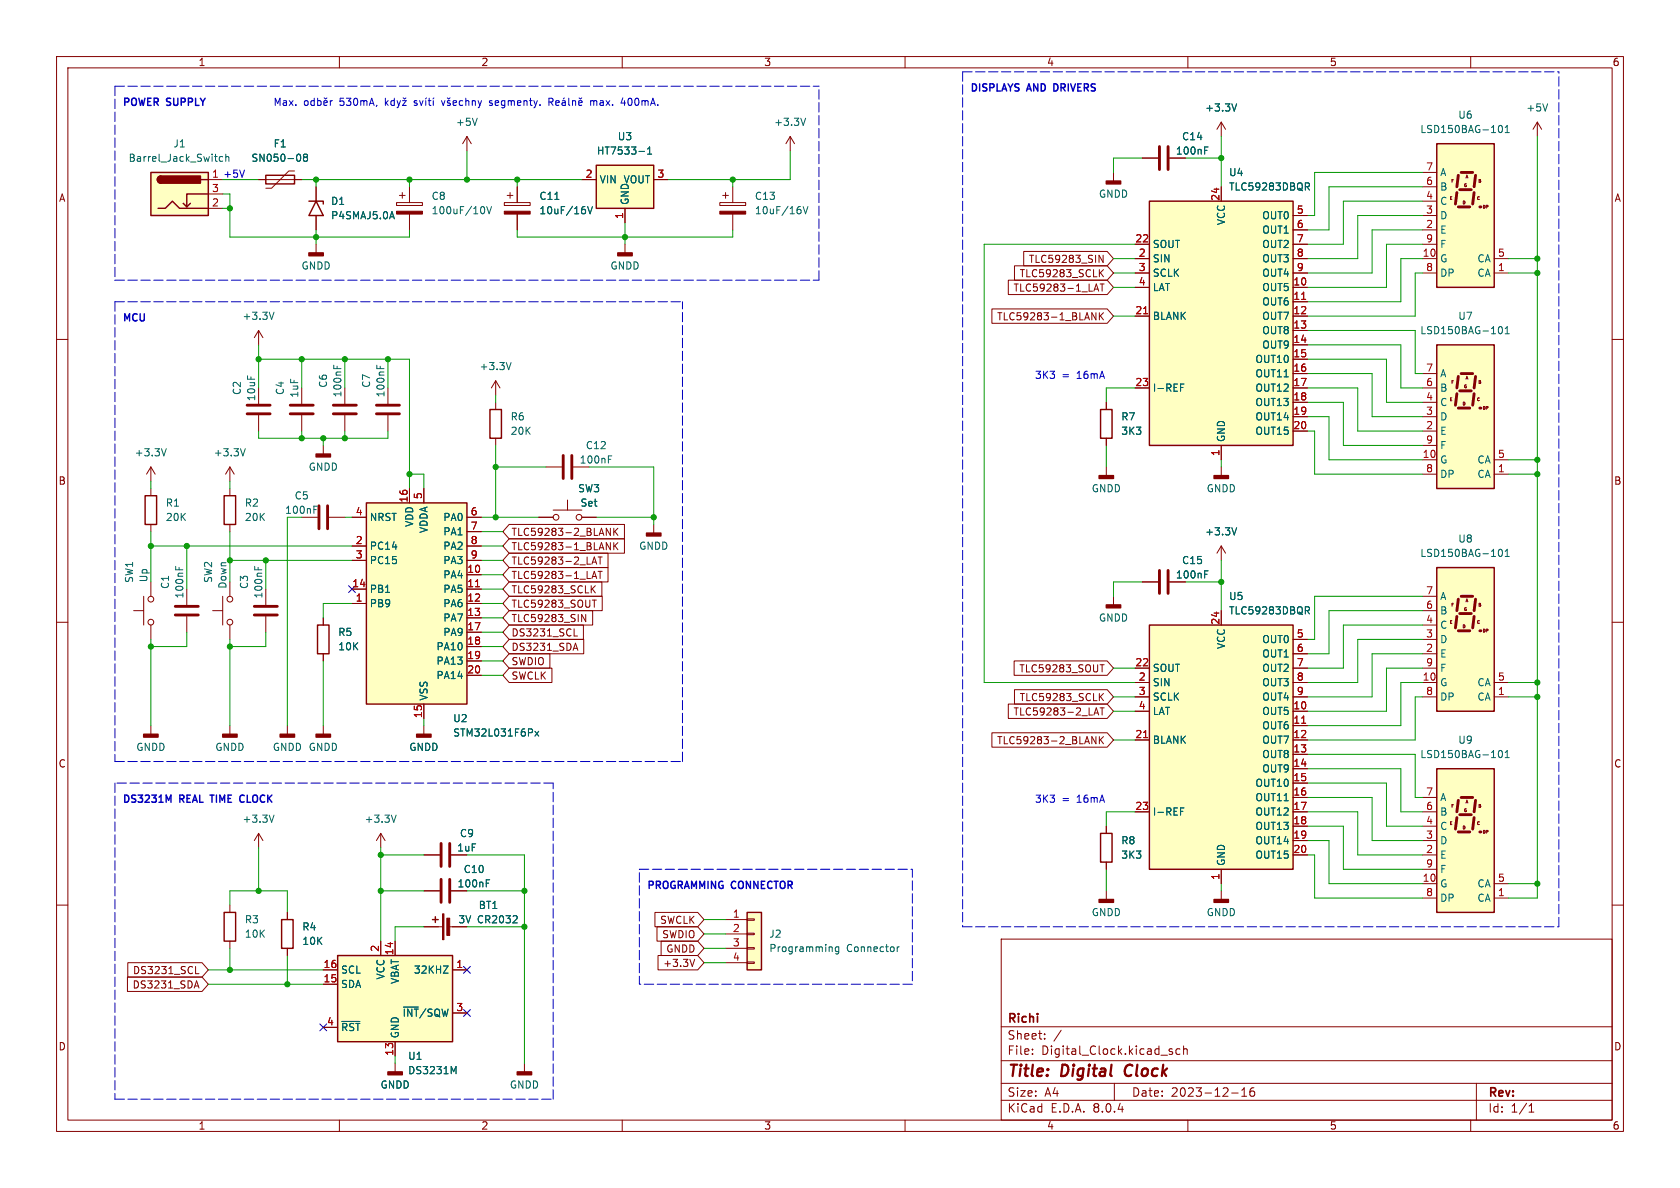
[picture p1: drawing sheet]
<svg xmlns="http://www.w3.org/2000/svg" width="297mm" height="210mm" viewBox="0 0 297 210" stroke-linecap="round" stroke-linejoin="round" font-family="sans-serif">
<g fill="none" stroke="#840000" stroke-width=".18">
<path d="M10 10h277v190h-277zM12 12h273v186h-273zM60 10v2M110 10v2M160 10v2M210 10v2M260 10v2M45.7 31.8h7.6M52.1 30.2h-1l-3.1 3.1h-1M55.9 33v2.6M55.9 38.1v2.5M10 60h2"/>
<path d="M45.7 58.4l-.7 1.3M45.7 58.4v2.6M45.7 58.4l.8 1.3M55.9 43.2v1.5M110.5 43.2v1.5M285 60h2M45.7 73.4v2.8M87.6 67.3l-.7 1.3M87.6 67.3v2.6M87.6 71.1v1.3M87.6 77.5v1.2M87.6 67.3l.8 1.3"/>
<path d="M26.7 82.6l-.8 1.2M26.7 82.6v2.5M26.7 82.6l.7 1.2M40.6 86.4v1.2M40.6 92.7v1.3M53.3 91.4h2.8M58.2 91.4h2.8M10 110h2M23.6 108h1.8M25.4 105.4v5.1M26.7 102.9v2.5M26.7 110.5v2.5"/>
<path d="M37.6 108h1.8M39.4 105.4v5.1M40.6 102.9v2.5M40.6 110.5v2.5M57.1 109.2v1.3M57.1 115.6v1.2M285 110h2M26.7 128.3v1.5M50.8 128.3v1.5M57.1 128.3v1.5M74.9 128.3v1.5M10 160h2"/>
<path d="M74.9 151.1h2.8M74.9 157.5h2.8M79.8 151.1h2.7M79.8 157.5h2.7M285 160h2M177 166h108v32h-108zM60 198v2M92.7 188v1.5M110 198v2M160 198v2M177 194.5h108M177 191.5h108"/>
<path d="M177 187.5h108M177 181.5h108M182.5 186.3v.1M182.5 185.5v.1M184.7 183.6v.1M184.7 182.8v.1M187.6 182.1l-1.3 2M197 191.5v3M206.7 185.7l.6 .4-.2 .3-.4-.1M207.2 185.5l-.3-.1-.2 .2M208.6 185.5l-.4-.1-.3 .3v.4l.1 .2h.6M209.2 185.5l.3-.1 .3 .1 .1 .9"/>
<path d="M209.2 184.9v1.5M210 198v2M217.7 193.2h1.2M219.5 193.8h.9M219.5 192.7l.5-.4v1.5M221.7 192.3a.59 .59 0 0 0-.7 .6v.6l.1 .2 .4 .1 .2-.1 .1-.5-.1-.3h-.5l-.2 .3M260 198v2M261 191.5v6.5M270.3 196.6h.9M270.3 195.5l.4-.4v1.5"/>
<circle cx="26.7" cy="105.9" r=".51"/>
<circle cx="26.7" cy="110" r=".51"/>
<circle cx="40.6" cy="105.9" r=".51"/>
<circle cx="40.6" cy="110" r=".51"/>
</g>
<path d="M199.1 188.5a1.27 1.27 0 0 0 0 1.6" fill="none" stroke="#840000" stroke-width=".4"/>
<g fill="#840000" stroke="#840000" stroke-width=".25">
<path d="M91.4 189.5h2.6v.5h-2.6z"/>
<path d="M25.4 129.8h2.5v.5h-2.5z"/>
<path d="M109.2 44.7h2.6v.5h-2.6z"/>
<path d="M54.6 44.7h2.5v.5h-2.5z"/>
<path d="M55.9 129.8h2.5v.5h-2.5z"/>
<path d="M73.7 129.8h2.5v.5h-2.5z"/>
<path d="M49.5 129.8h2.6v.5h-2.6z"/>
</g>
<g fill="none" stroke="#006464" stroke-width=".18">
<path d="M52.9 27.2a.79 .79 0 0 1 0 1.3M53.9 27.8l-.3-.2 .3-.4 .3 .1 .2 .2-.3 .3M53.9 27.8l-.3 .2 .1 .4 .2 .1h.2l.3-.2v-.3l-.3-.2M53.9 27.8h.2M69 38.3h.6M69.3 37.4l.4 1.3M48.4 55.2l-.4 1.3M29.4 79.3l-.4 1.3M90.4 64.1l-.5 1.2M55.5 90.1h.4M55.5 89.5h.6M86 156.1h.4"/>
<path d="M86 155.5h.6"/>
</g>
<path d="M47 31h5.1v1.5h-5.1zM54.6 35.6h2.5v.5M55.9 35.6l1.2 2.5h-2.5zM86.6 72.4h2v5.1h-2zM39.6 87.6h2.1v5.1h-2.1zM56.1 110.5h2.1v5.1h-2.1z" fill="none" stroke="#840000" stroke-width=".25"/>
<path d="M43.7 71.6h4.1M43.7 73.2h4.1M56.4 89.4v4.1M57.9 89.4v4.1M78 149.1v4.1M78 155.4v4.1M79.5 149.1v4.1M79.5 155.4v4.1" fill="none" stroke="#840000" stroke-width=".51"/>
<path d="M26.7 30.5h10.1v7.6h-10.1z" fill="#ffffc2"/>
<path d="M26.7 30.5h10.1v7.6h-10.1zM27.9 36.8h1.3l1.3-1.2 1.2 1.2h5.1M28.4 31.1a.64 .64 0 0 0-.6 .7 .64 .64 0 0 0 .6 .6M33.7 35.9l-.7 .7M35.6 31.8h1.2M36.8 34.3h-3.8v2.3l-.6-.7" fill="none" stroke="#840000" stroke-width=".25"/>
<g fill="#840000" stroke="#840000" stroke-width=".25">
<path d="M28 31.3l.4-.2v1.3a.63 .63 0 0 1-.5-.4 .63 .63 0 0 1 .1-.7z"/>
<path d="M28.4 31.1h7v1.3h-7z"/>
<path d="M39.4 129.8h2.5v.5h-2.5z"/>
</g>
<path d="M36.8 31.8h2.6M36.8 36.8h2.6M36.8 34.3h2.6M40.6 128.3v1.5" fill="none" stroke="#840000" stroke-width=".18"/>
<path d="M39.4 27.7h-.4l-.2 .2 .1 .6h.5M39.9 27.8l.2-.1h.3l.1 .8M39.9 27.2v1.3" fill="none" stroke="#006464" stroke-width=".18"/>
<path d="M203.2 35.6h25.4v43.1h-25.4z" fill="#ffffc2"/>
<path d="M203.2 35.6h25.4v43.1h-25.4z" fill="none" stroke="#840000" stroke-width=".25"/>
<g fill="none" stroke="#840000" stroke-width=".18">
<path d="M127.3 35.8h4.5v.5h-4.5zM127.8 34.5h1M128.3 34v1.1M129.5 33v2.8M129.5 37.8v2.8M139.7 24.1l-.8 1.3M139.7 24.1v2.6M139.7 24.1l.8 1.3M215.9 33v2.6M228.6 38.1h2.5M200.7 50.8h2.5M200.7 55.9h2.5"/>
<path d="M200.7 45.7h2.5M200.7 43.2h2.5M200.7 48.3h2.5M228.6 50.8h2.5M228.6 53.3h2.5M228.6 55.9h2.5M228.6 58.4h2.5M228.6 45.7h2.5M228.6 43.2h2.5M228.6 48.3h2.5M228.6 40.6h2.5M200.7 68.6h2.5"/>
<path d="M215.9 78.7v2.6M228.6 61h2.5M228.6 63.5h2.5M228.6 66h2.5M228.6 68.6h2.5M228.6 71.1h2.5M228.6 73.7h2.5M228.6 76.2h2.5M215.9 96.5v2.6M215.9 96.5l-.8 1.3M215.9 96.5l.8 1.3"/>
</g>
<path d="M202.2 55.5h.7M230.1 52.9h.7" fill="none" stroke="#a90000" stroke-width=".18"/>
<path d="M141.6 37.1v.6M142 36.5l.4 1.3 .4-1.3M142.4 20.9l-.4 1.3M230.8 32.3h.5l.2 .3-.1 .3-.6 .1M231.1 33l.4 .6M208.7 68.5h.4M208.7 67.9h.6M218.6 93.3l-.4 1.3" fill="none" stroke="#006464" stroke-width=".18"/>
<path d="M127.3 37.3h4.5v.5h-4.5z" fill="#840000" stroke="#840000" stroke-width=".18"/>
<path d="M105.4 29.2h10.2v7.6h-10.2z" fill="#ffffc2"/>
<path d="M105.4 29.2h10.2v7.6h-10.2z" fill="none" stroke="#840000" stroke-width=".25"/>
<g fill="none" stroke="#840000" stroke-width=".18">
<path d="M70.1 35.8h4.6v.5h-4.6zM70.6 34.5h1M71.1 34v1.1M72.4 33v2.8M72.4 37.8v2.8M82.5 24.1l-.7 1.3M82.5 24.1v2.6M82.5 24.1l.8 1.3M89.2 35.8h4.5v.5h-4.5zM89.7 34.5h1M90.2 34v1.1M91.4 33v2.8"/>
<path d="M91.4 37.8v2.8M102.9 31.8h2.5M110.5 36.8v2.6M115.6 31.8h2.5M196.8 30.5v1.5M40.6 82.6l-.7 1.2M40.6 82.6v2.5M40.6 82.6l.8 1.2M45.7 147.3l-.7 1.3M45.7 147.3v2.6M45.7 147.3l.8 1.3M69.8 188v1.5"/>
</g>
<path d="M84.4 20.9l-.5 1.3M85.4 36.5a.79 .79 0 0 1 0 1.3M86 36.5l.5 1.3 .4-1.3M98.1 35.3h.7M103.5 37.1v.6M103.9 36.5l.4 1.3 .4-1.3M113 26.8h.9M114.5 27.2h.7M114.5 26.3l.3-.3v1.2M43.4 79.3l-.5 1.3M48.4 144.1l-.4 1.3" fill="none" stroke="#006464" stroke-width=".18"/>
<g fill="#840000" stroke="#840000" stroke-width=".18">
<path d="M89.2 37.3h4.5v.5h-4.5z"/>
<path d="M70.1 37.3h4.6v.5h-4.6z"/>
</g>
<g fill="#840000" stroke="#840000" stroke-width=".25">
<path d="M195.6 32h2.5v.5h-2.5z"/>
<path d="M68.6 189.5h2.5v.5h-2.5z"/>
</g>
<path d="M59.7 168.9h20.3v15.3h-20.3z" fill="#ffffc2"/>
<path d="M194.6 72.4h2v5.1h-2zM25.7 87.6h2v5.1h-2zM39.6 161.3h2.1v5.1h-2.1zM49.8 162.6h2v5h-2zM59.7 168.9h20.3v15.3h-20.3z" fill="none" stroke="#840000" stroke-width=".25"/>
<g fill="none" stroke="#840000" stroke-width=".18">
<path d="M201.9 27.9h2.8M206.8 27.9h2.7M215.9 21.6l-.8 1.3M215.9 21.6v2.5M215.9 21.6l.8 1.3M195.6 71.1v1.3M195.6 77.5v1.2M26.7 86.4v1.2M26.7 92.7v1.3M95.2 91.4h2.6M96.5 82.6h2.8M97.8 90.2h5.1"/>
<path d="M100.3 88.4v1.8M101.3 82.6h2.8M102.9 91.4h2.5M195.6 82.6v1.5M215.9 82.6v1.5M196.8 105.4v1.5M201.9 102.9h2.8M206.8 102.9h2.7M67.3 147.3v2.6M67.3 147.3l-.8 1.3M67.3 147.3l.8 1.3M195.6 157.5v1.5"/>
<path d="M40.6 160v1.3M40.6 166.4v1.2M50.8 161.3v1.3M50.8 167.6v1.3M57.1 171.5h2.6M57.1 174h2.6M67.3 166.4v2.5M69.8 166.4v2.5M80 171.5h2.5M80 179.1h2.5M57.1 181.6h2.6M69.8 184.2v2.5"/>
<circle cx="98.3" cy="91.4" r=".51"/>
<circle cx="102.4" cy="91.4" r=".51"/>
</g>
<path d="M218.6 18.4l-.4 1.2M213 26.6h.4M213 26h.6M107.6 81.2h.4M107.6 80.6h.6M213 101.5h.4M213 100.9h.6M70 144.1l-.4 1.3M78.4 170.8h.8l-.8 1.2h.8M60.4 180.6h3.2M80.2 189.4l.4-.9v1.3" fill="none" stroke="#006464" stroke-width=".18"/>
<path d="M205 25.9v4.1M206.5 25.9v4.1M99.6 80.5v4.1M101.1 80.5v4.1M205 100.8v4.1M206.5 100.8v4.1" fill="none" stroke="#840000" stroke-width=".51"/>
<g fill="#840000" stroke="#840000" stroke-width=".25">
<path d="M194.3 84.1h2.5v.5h-2.5z"/>
<path d="M214.6 84.1h2.6v.5h-2.6z"/>
<path d="M194.3 159h2.5v.5h-2.5z"/>
<path d="M195.6 106.9h2.5v.5h-2.5z"/>
</g>
<path d="M203.2 110.5h25.4v43.2h-25.4z" fill="#ffffc2"/>
<path d="M203.2 110.5h25.4v43.2h-25.4z" fill="none" stroke="#840000" stroke-width=".25"/>
<g fill="none" stroke="#840000" stroke-width=".18">
<path d="M200.7 118.1h2.5M215.9 108v2.5M228.6 118.1h2.5M228.6 113h2.5M228.6 115.6h2.5M200.7 125.7h2.5M200.7 130.8h2.5M200.7 120.7h2.5M200.7 123.2h2.5M228.6 125.7h2.5M228.6 128.3h2.5M228.6 130.8h2.5"/>
<path d="M228.6 133.4h2.5M228.6 135.9h2.5M228.6 138.4h2.5M228.6 120.7h2.5M228.6 123.2h2.5M200.7 143.5h2.5M215.9 153.7v2.5M228.6 141h2.5M228.6 143.5h2.5M228.6 146.1h2.5M228.6 148.6h2.5M228.6 151.1h2.5"/>
</g>
<path d="M202.2 130.4h.7M230.1 127.9h.7" fill="none" stroke="#a90000" stroke-width=".18"/>
<path d="M230.8 107.3h.5l.2 .2-.1 .4h-.6M231.1 107.9l.4 .6M208.7 143.4h.4M208.7 142.8h.6" fill="none" stroke="#006464" stroke-width=".18"/>
<path d="M254 61h10.2v25.4h-10.2z" fill="#ffffc2"/>
<path d="M254 61h10.2v25.4h-10.2z" fill="none" stroke="#840000" stroke-width=".25"/>
<path d="M257.6 69.6l-.3 2M257.8 72.1h2M257.8 66.5l-.2 2.1M258.1 69.1h2M258.3 66h2M260.6 69.6l-.3 2M260.9 66.5l-.3 2.1" fill="none" stroke="#840000" stroke-width=".51"/>
<circle cx="261.6" cy="72.1" r=".25" fill="#840000"/>
<g fill="none" stroke="#840000" stroke-width=".18">
<path d="M251.5 71.1h2.5M251.5 76.2h2.5M251.5 73.7h2.5M251.5 68.6h2.5M251.5 66h2.5M251.5 78.7h2.5M256.7 70.3h-.3v.5M256.9 67.3h-.2v.5M258.9 71.1h-.2v.5M259.2 67l.1-.5 .2 .5M261.7 67.3h-.2v.5M262.4 71.9h-.2v.5"/>
<path d="M263 71.9h-.2v.5M251.5 83.8h2.5M251.5 81.3h2.5M264.2 83.8h2.5M264.2 81.3h2.5"/>
</g>
<path d="M264.9 58.2l.1-.3 .2-.2a.68 .68 0 0 1 .4 .7 .68 .68 0 0 1-.4 .6l-.2-.1-.1-.4M266.1 59h.7M266.1 58.1l.4-.4v1.3" fill="none" stroke="#006464" stroke-width=".18"/>
<path d="M254 25.4h10.2v25.4h-10.2z" fill="#ffffc2"/>
<path d="M254 25.4h10.2v25.4h-10.2z" fill="none" stroke="#840000" stroke-width=".25"/>
<path d="M257.6 34l-.3 2.1M257.8 36.6h2M257.8 31l-.2 2M258.1 33.5h2M258.3 30.5h2M260.6 34l-.3 2.1M260.9 31l-.3 2" fill="none" stroke="#840000" stroke-width=".51"/>
<circle cx="261.6" cy="36.6" r=".25" fill="#840000"/>
<g fill="none" stroke="#840000" stroke-width=".18">
<path d="M251.5 38.1h2.5M251.5 35.6h2.5M251.5 33h2.5M251.5 30.5h2.5M256.7 34.8h-.3v.5M256.9 31.7h-.2v.5M258.9 35.6l-.2-.1v.5M259.2 31.5l.1-.5 .2 .5M261.7 31.7h-.2v.5M262.4 36.3h-.2v.5M263 36.3h-.2v.5M271.8 21.6l-.8 1.3"/>
<path d="M271.8 21.6v2.5M271.8 21.6l.7 1.3M251.5 48.3h2.5M251.5 45.7h2.5M251.5 40.6h2.5M251.5 43.2h2.5M264.2 48.3h2.5M264.2 45.7h2.5"/>
</g>
<path d="M273.6 18.4l-.4 1.2M264.9 22.7l.1-.4 .2-.1a.68 .68 0 0 1 .4 .6 .68 .68 0 0 1-.4 .6l-.2-.1-.1-.3M266.1 23.4h.7M266.1 22.5l.4-.3v1.2" fill="none" stroke="#006464" stroke-width=".18"/>
<path d="M254 100.3h10.2v25.4h-10.2z" fill="#ffffc2"/>
<path d="M254 100.3h10.2v25.4h-10.2z" fill="none" stroke="#840000" stroke-width=".25"/>
<path d="M257.6 109l-.3 2M257.8 111.5h2M257.8 105.9l-.2 2.1M258.1 108.5h2M258.3 105.4h2M260.6 109l-.3 2M260.9 105.9l-.3 2.1" fill="none" stroke="#840000" stroke-width=".51"/>
<circle cx="261.6" cy="111.5" r=".25" fill="#840000"/>
<g fill="none" stroke="#840000" stroke-width=".18">
<path d="M251.5 115.6h2.5M251.5 113h2.5M251.5 110.5h2.5M251.5 108h2.5M251.5 105.4h2.5M251.5 118.1h2.5M256.7 109.7h-.3v.5M256.9 106.7h-.2v.5M258.9 110.5h-.2v.5M259.2 106.4l.1-.5 .2 .5M261.7 106.7h-.2v.5M262.4 111.2h-.2v.5"/>
<path d="M263 111.2h-.2v.5M251.5 123.2h2.5M251.5 120.7h2.5M264.2 123.2h2.5M264.2 120.7h2.5"/>
</g>
<path d="M264.9 97.6l.1-.4 .2-.1a.68 .68 0 0 1 .4 .6 .68 .68 0 0 1-.4 .7l-.2-.2-.1-.3M266.1 98.4h.7M266.1 97.5l.4-.4v1.3" fill="none" stroke="#006464" stroke-width=".18"/>
<path d="M254 135.9h10.2v25.4h-10.2z" fill="#ffffc2"/>
<path d="M254 135.9h10.2v25.4h-10.2z" fill="none" stroke="#840000" stroke-width=".25"/>
<path d="M257.6 144.5l-.3 2.1M257.8 147.1h2M257.8 141.5l-.2 2M258.1 144h2M258.3 141h2M260.6 144.5l-.3 2.1M260.9 141.5l-.3 2" fill="none" stroke="#840000" stroke-width=".51"/>
<circle cx="261.6" cy="147.1" r=".25" fill="#840000"/>
<g fill="none" stroke="#840000" stroke-width=".18">
<path d="M68.6 68.6v2.8M68.6 73.4v2.8M115.6 92.7v1.5M33 104.1v2.8M33 109v2.8M47 104.1v2.8M47 109v2.8M195.6 146.1v1.2M195.6 152.4v1.3M215.9 157.5v1.5M251.5 158.8h2.5M251.5 156.2h2.5"/>
<path d="M251.5 151.1h2.5M251.5 148.6h2.5M251.5 146.1h2.5M251.5 143.5h2.5M251.5 141h2.5M251.5 153.7h2.5M256.7 145.3h-.3v.5M256.9 142.2h-.2v.5M258.9 146h-.2v.5M259.2 142l.1-.5 .2 .5M261.7 142.2h-.2v.5M262.4 146.8h-.2v.5"/>
<path d="M263 146.8h-.2v.5M264.2 158.8h2.5M264.2 156.2h2.5"/>
</g>
<path d="M66.6 64.6v.6M67.2 64.7v.5M31.1 100.1v.6M31.7 100.3v.4M45 100.1v.6M45.6 100.3v.4M264.9 133.1l.1-.3 .2-.1a.68 .68 0 0 1 .4 .6 .68 .68 0 0 1-.4 .6l-.2-.1-.1-.4M266.1 133.9h.7M266.1 133l.4-.3v1.2" fill="none" stroke="#006464" stroke-width=".18"/>
<g fill="#840000" stroke="#840000" stroke-width=".25">
<path d="M214.6 159h2.6v.5h-2.6z"/>
<path d="M114.3 94.2h2.5v.5h-2.5z"/>
</g>
<path d="M66.5 71.6h4.1M66.5 73.2h4.1M31 107.2h4.1M31 108.7h4.1M45 107.2h4M45 108.7h4" fill="none" stroke="#840000" stroke-width=".51"/>
<path d="M194.6 147.3h2v5.1h-2z" fill="none" stroke="#840000" stroke-width=".25"/>
<path d="M132.1 161.3h2.5v10.2h-2.5z" fill="#ffffc2"/>
<g fill="none" stroke="#840000" stroke-width=".18">
<path d="M53.3 68.6v2.8M53.3 73.4v2.8M57.1 78.7v1.6M61 68.6v2.8M61 73.4v2.8M74.9 163.8h3.3M79.2 163.8h3.3M128.3 162.6h3.8M128.3 165.1h3.8M128.3 167.6h3.8M128.3 170.2h3.8M132.1 170.1h1.2v.2h-1.2z"/>
<path d="M132.1 167.5h1.2v.3h-1.2zM132.1 165h1.2v.2h-1.2zM132.1 162.4h1.2v.3h-1.2z"/>
</g>
<path d="M76.5 162.6h1M77 162.1v1M132.1 161.3h2.5v10.2h-2.5z" fill="none" stroke="#840000" stroke-width=".25"/>
<path d="M59 64.6v.6M59.6 64.7v.5M90.7 163.1h.7M91.4 162v.4M146.9 167.4l.2 .2v.6M148.3 167.4v1l-.3 .2h-.3M148.3 167.4h-.4l-.2 .2 .1 .6h.5M158.6 167.4v.8M159 167.4l-.4 .2" fill="none" stroke="#006464" stroke-width=".18"/>
<path d="M55.9 80.3h2.5v.5h-2.5z" fill="#840000" stroke="#840000" stroke-width=".25"/>
<g fill="#840000" stroke="#840000" stroke-width=".18">
<path d="M78.2 161.5h.3v4.6h-.3z"/>
<path d="M79 162.3h.5v3.1h-.5z"/>
</g>
<path d="M51.3 71.6h4.1M51.3 73.2h4.1M58.9 71.6h4.1M58.9 73.2h4.1" fill="none" stroke="#840000" stroke-width=".51"/>
<path d="M64.8 88.9h17.7v35.6h-17.7z" fill="#ffffc2"/>
<path d="M64.8 88.9h17.7v35.6h-17.7z" fill="none" stroke="#840000" stroke-width=".25"/>
<g fill="none" stroke="#840000" stroke-width=".18">
<path d="M45.7 31.8h1.3M52.1 31.8h1.2M55.9 33v2.6M55.9 38.1v2.5M91.4 33v2.8M91.4 37.8v2.8M102.9 31.8h2.5M110.5 36.8v2.6M115.6 31.8h2.5M201.9 27.9h2.8M206.8 27.9h2.7M215.9 33v2.6"/>
<path d="M228.6 38.1h2.5M175.4 54.6h20.3l1.1 1.3-1.1 1.3h-20.3zM178.3 49.5h17.4l1.1 1.3-1.1 1.3h-17.4zM179.3 47h16.4l1.1 1.3-1.1 1.2h-16.4zM181 44.4h14.7l1.1 1.3-1.1 1.3h-14.7zM193 55.3l.7 1.3v-1.3M193.4 51.5l.4-1.3 .4 1.3M193.5 51.1h.6M194.3 45.1l.7 1.3v-1.3M194.4 55.3v1.3M194.5 50.2h.7M194.5 55.8l.6 .8"/>
<path d="M194.5 48.2l.6 .7M194.8 50.2v1.3M195.1 55.3l-.7 .7M195.1 47.7l-.7 .7M200.7 50.8h2.5M200.7 55.9h2.5M200.7 45.7h2.5M200.7 43.2h2.5M200.7 48.3h2.5M228.6 50.8h2.5M228.6 53.3h2.5M228.6 55.9h2.5"/>
<path d="M228.6 58.4h2.5M228.6 45.7h2.5M228.6 43.2h2.5M228.6 48.3h2.5M228.6 40.6h2.5M195.6 71.1v1.3M195.6 77.5v1.2M200.7 68.6h2.5M215.9 78.7v2.6M228.6 61h2.5M228.6 63.5h2.5M228.6 66h2.5"/>
<path d="M228.6 68.6h2.5M228.6 71.1h2.5M228.6 73.7h2.5M228.6 76.2h2.5M62.2 96.5h2.6M62.2 99.1h2.6M62.2 91.4h2.6M72.4 86.4v2.5M74.9 86.4v2.5M82.5 96.5h2.6M82.5 99.1h2.6M82.5 91.4h2.6"/>
<path d="M82.5 94h2.6M90 95.2h20.4v2.6h-20.4l-1.1-1.3zM90 92.7h20.4v2.6h-20.4l-1.1-1.3zM90 97.8h17.5v2.5h-17.5l-1.1-1.2zM95.2 91.4h2.6M102.9 91.4h2.5M104.6 99.7l.5-1.2 .4 1.2M104.8 99.4h.6M105.7 98.5h.8M106.1 98.5v1.2M107.2 95.9l.7 1.3v-1.3M107.2 93.4l.7 1.3v-1.3"/>
<path d="M108.5 93.4v1.3M108.5 95.9v1.3M108.7 96.5l.5 .7M108.7 93.9l.5 .8M109.2 95.9l-.7 .7M109.2 93.4l-.7 .7M57.1 109.2v1.3M57.1 115.6v1.2M62.2 106.7h2.6M62.2 104.1h2.6M82.5 106.7h2.6M82.5 101.6h2.6"/>
<path d="M82.5 104.1h2.6M82.5 109.2h2.6M82.5 111.8h2.6M82.5 114.3h2.6M82.5 116.8h2.6M82.5 119.4h2.6M90 105.4h16.5v2.6h-16.5l-1.1-1.3zM90 115.6h7.2v2.5h-7.2l-1.1-1.3zM90 118.1h7.6v2.6h-7.6l-1.1-1.3zM90 113h13.2v2.6h-13.2l-1.1-1.3zM90 100.3h17.5v2.6h-17.5l-1.1-1.3zM90 102.9h16.4v2.5h-16.4l-1.1-1.3z"/>
<path d="M90 107.9h14.8v2.6h-14.8l-1.1-1.3zM90 110.5h13.1v2.5h-13.1l-1.1-1.2zM101.4 114.6h.6M101.5 112.4h.6M101.7 113.7l.5 1.3M102.8 108.6l.8 1.3v-1.3M104.6 102.3l.5-1.3 .4 1.3M104.7 106.1h.7M104.7 104.1l.5 .7M104.8 101.9h.6M105.2 103.5l-.7 .8M105.7 101h.8"/>
<path d="M106.1 101v1.3M179.3 116.8h16.4l1.1 1.3-1.1 1.3h-16.4zM194.5 117.5h.7M200.7 118.1h2.5M201.9 102.9h2.8M206.8 102.9h2.7M215.9 108v2.5M228.6 118.1h2.5M228.6 113h2.5M228.6 115.6h2.5M74.9 124.5v2.5M175.4 129.5h20.3l1.1 1.3-1.1 1.3h-20.3z"/>
<path d="M178.3 124.5h17.4l1.1 1.2-1.1 1.3h-17.4zM179.3 121.9h16.4l1.1 1.3-1.1 1.3h-16.4zM193 130.2l.7 1.3v-1.3M193.4 126.4l.4-1.3 .4 1.3M193.5 126h.6M194.4 130.2v1.3M194.5 125.1h.7M194.5 123.1l.6 .8M194.5 130.8l.6 .7M194.8 125.1v1.3M195.1 122.6l-.7 .7M195.1 130.2l-.7 .7"/>
<path d="M200.7 125.7h2.5M200.7 130.8h2.5M200.7 120.7h2.5M200.7 123.2h2.5M228.6 125.7h2.5M228.6 128.3h2.5M228.6 130.8h2.5M228.6 133.4h2.5M228.6 135.9h2.5M228.6 138.4h2.5M228.6 120.7h2.5M228.6 123.2h2.5"/>
<path d="M74.9 151.1h2.8M74.9 157.5h2.8M79.8 151.1h2.7M79.8 157.5h2.7M195.6 146.1v1.2M195.6 152.4v1.3M200.7 143.5h2.5M215.9 153.7v2.5M228.6 151.1h2.5M228.6 141h2.5M228.6 143.5h2.5M228.6 146.1h2.5"/>
<path d="M228.6 148.6h2.5M22.5 172.7h13.2l1.1 1.3-1.1 1.3h-13.2zM22.6 170.2h13.1l1.1 1.3-1.1 1.2h-13.1zM34.5 174.3h.6M34.6 172.1h.6M34.8 173.4l.4 1.3M50.8 161.3v1.3M50.8 167.6v1.3M57.1 171.5h2.6M57.1 174h2.6M67.3 166.4v2.5M69.8 166.4v2.5"/>
<path d="M74.9 163.8h2.6M80 171.5h2.5M80 179.1h2.5M80 163.8h2.5M115.8 161.3h7.5l1.2 1.3-1.2 1.2h-7.5zM116.1 163.8h7.2l1.2 1.3-1.2 1.3h-7.2zM116.3 168.9h7l1.2 1.3-1.2 1.3h-7zM116.9 166.4h6.4l1.2 1.2-1.2 1.3h-6.4zM122.8 169.6l-.4 1.3M57.1 181.6h2.6M69.8 184.2v2.5"/>
</g>
<path d="M202.2 55.5h.7M230.1 52.9h.7M84.1 103.7h.7M202.2 130.4h.7M230.1 127.9h.7" fill="none" stroke="#a90000" stroke-width=".18"/>
<g fill="none" stroke="#006464" stroke-width=".18">
<path d="M218.6 18.4l-.4 1.2M52.9 27.2a.79 .79 0 0 1 0 1.3M53.9 27.8l-.3-.2 .3-.4 .3 .1 .2 .2-.3 .3M53.9 27.8l-.3 .2 .1 .4 .2 .1h.2l.3-.2v-.3l-.3-.2M53.9 27.8h.2M69 38.3h.6M69.3 37.4l.4 1.3M98.1 35.3h.7M103.5 37.1v.6M103.9 36.5l.4 1.3 .4-1.3M113 26.8h.9M114.5 27.2h.7"/>
<path d="M114.5 26.3l.3-.3v1.2M213 26.6h.4M213 26h.6M230.8 32.3h.5l.2 .3-.1 .3-.6 .1M231.1 33l.4 .6M208.7 68.5h.4M208.7 67.9h.6M218.6 93.3l-.4 1.3M213 101.5h.4M213 100.9h.6M230.8 107.3h.5l.2 .2-.1 .4h-.6M231.1 107.9l.4 .6"/>
<path d="M94.6 129.3l.6 .8M95.2 129.3l-.6 .8M86 156.1h.4M86 155.5h.6M208.7 143.4h.4M208.7 142.8h.6M78.4 170.8h.8l-.8 1.2h.8M90.7 163.1h.7M91.4 162v.4M60.4 180.6h3.2M80.2 189.4l.4-.9v1.3"/>
</g>
<path d="M186.6 14.8h-.3v1.3h.3M29.8 141.5l.4-.9v1.2M42.5 141.6l.3 .2h.3M43.1 140.6h-.3l-.3 .1" fill="none" stroke="#0000c2" stroke-width=".25"/>
<g fill="none" stroke="#0000c2" stroke-width=".18">
<path d="M53.9 17.9l.1-.1 .4 .1 .1 .5-.2 .2h-.3l-.1-.1zM55.6 17.9l-.4-.1-.2 .2 .1 .6h.5M55.6 17.4v1.2M56.2 17.9l.3-.1 .3 .2-.2 .6h-.4M56.2 17.4v1.2M57.3 18.2l.6-.1-.1-.2-.4-.1-.1 .2v.6h.5M57.3 17.3l.3 .2 .2-.2M58.4 17.8v.8M58.8 17.8l-.4 .2M68.1 17.4v1.2M68.3 18.2l.3 .4M68.6 17.8l-.5 .5"/>
<path d="M69.7 17.9l-.4-.1-.2 .2 .1 .6h.5M69.7 17.4v1.2M70.2 17.8l.3 .8M70.5 18.6l-.3 .5M70.8 17.8l-.3 .8M71.2 17.8h.6l-.6 .8h.6M71.3 17.3l.2 .2 .3-.2M73.7 17.9l-.3-.1-.2 .2 .1 .2 .4 .1v.3h-.5M74.2 17.8l.3 .8 .3-.8M75.3 17.8v.8M75.4 17.3l-.2 .2M75.7 17.8h.5"/>
<path d="M75.9 17.4v1.1l.3 .1M76.6 17.8v.8M76.7 17.3l-.2 .2M78.1 17.8l.3 .8 .3-.8M79.1 17.3l.2 .2 .3-.2M79.6 17.9l-.3-.1-.2 .2v.2l.5 .1v.3h-.5M80.1 18.2l.6-.1v-.2l-.4-.1-.2 .2 .1 .6h.5M81.8 17.9l-.4-.1-.2 .2 .1 .6h.5M82.3 17.9l.2-.1 .3 .1 .1 .7M82.3 17.4v1.2M83.5 17.9l.2-.1 .3 .1v.7M83.5 17.8v.8"/>
<path d="M84.5 17.8l.3 .8M84.8 18.6l-.3 .5M85.1 17.8l-.3 .8M86.5 18.6h.4M86.9 17.8l-.4 .2 .1 .2h.3M97 18h.6l.2-.2-.1-.3-.7-.1v1.2M97.3 18l.5 .6M98.3 18.2l.6-.1-.1-.2-.4-.1-.1 .2v.6h.5M99.4 17.9h.5v.7M99.8 17.3l-.2 .2M99.9 18.1l-.4 .1-.2 .1 .2 .3h.4M100.6 17.4v1.1l.1 .1"/>
<path d="M101.2 17.9l.2-.1 .3 .1 .1 .7M101.2 17.8v.8M102.3 18.2l.6-.1-.1-.2-.3-.1-.2 .2 .1 .6h.4M102.4 17.3l.2 .2 .2-.2M104.4 17.9l.4-.1 .2 .2M104.4 17.8v.8M105 18v.6M105.1 17.8l-.1 .2M110.1 17.3l-.3 .9h.8M110.4 17.8v.8M43.2 30.1l-.4 1.2"/>
</g>
<g fill="none" stroke="#0000c2" stroke-width=".18" stroke-dasharray="1.7 .6">
<path d="M20.3 15.2h124.5M20.3 15.2v34.3M170.2 12.7v151.1M170.2 12.7h105.4M20.3 53.3h100.3M20.3 53.3v81.3M20.3 49.5h124.5M144.8 49.5v-34.3M20.3 138.4v55.9M20.3 134.6h100.3M97.8 138.4h-77.5M120.6 134.6v-81.3"/>
<path d="M113 153.7h48.3v20.3h-48.3zM170.2 163.8h105.4M275.6 163.8v-151.1M20.3 194.3h77.5M97.8 194.3v-55.9"/>
</g>
<g fill="none" stroke="#009600" stroke-width=".18">
<path d="M39.4 36.8h1.2M39.4 34.3h1.2v7.6h31.8v-1.3M39.4 31.8h6.3M53.3 31.8h49.6M55.9 31.8v1.2M72.4 31.8v1.2M82.5 26.7v5.1M91.4 31.8v1.2M110.5 39.4v3.8M129.5 31.8v1.2M139.7 26.7v5.1h-21.6M201.9 27.9h-5.1v2.6"/>
<path d="M209.5 27.9h6.4M215.9 24.1v8.9M251.5 33h-16.6v7.6h-3.8M251.5 35.6h-14v7.6h-6.4M251.5 38.1h-11.5v7.6h-8.9M251.5 30.5h-19.1v7.6h-1.3M271.8 24.1v134.7h-5.1M55.9 40.6v2.6M91.4 40.6v1.3h38.1v-1.3M196.8 50.8h3.9M196.8 55.9h3.9M196.8 45.7h3.9"/>
<path d="M196.8 48.3h3.9M200.7 43.2h-26.7v77.5h26.7M231.1 58.4h19.1v7.6h1.3M251.5 43.2h-6.4v7.6h-14M251.5 48.3h-1.3v7.6h-19.1M251.5 45.7h-3.9v7.6h-16.5M251.5 40.6h-8.9v7.7h-11.5M266.7 45.7h5.1M266.7 48.3h5.1M45.7 76.2v1.3h22.9v-1.3M45.7 61v7.6M45.7 63.5h26.7v22.9"/>
<path d="M53.3 63.5v5.1M53.3 76.2v1.3M57.1 77.5v1.2M61 63.5v5.1M61 76.2v1.3M68.6 63.5v5.1M87.6 69.9v1.2M87.6 78.7v12.7M195.6 78.7v3.9M200.7 68.6h-5.1v2.5M231.1 63.5h14v7.6h6.4M231.1 76.2h1.3v7.6h19.1"/>
<path d="M231.1 61h16.5v7.6h3.9M231.1 66h11.5v7.7h8.9M231.1 68.6h8.9v7.6h11.5M231.1 71.1h6.4v7.6h14M231.1 73.7h3.8v7.6h16.6M26.7 85.1v1.3M26.7 94v8.9M26.7 96.5h35.5M33 96.5v7.6M40.6 99.1h21.6M40.6 85.1v1.3M40.6 94v8.9"/>
<path d="M47 99.1v5M50.8 91.4v36.9M61 91.4h1.2M72.4 83.8h2.5v2.6M85.1 99.1h3.8M85.1 91.4h10.1M85.1 94h3.8M85.1 96.5h3.8M87.6 82.6h8.9M104.1 82.6h11.5v10.1M105.4 91.4h10.2M215.9 81.3v1.3"/>
<path d="M215.9 99.1v8.9M266.7 83.8h5.1M266.7 81.3h5.1M26.7 113v15.3M33 111.8v2.5h-6.3M40.6 113v15.3M47 111.8v2.5h-6.4M57.1 116.8v11.5M62.2 106.7h-5.1v2.5M85.1 114.3h3.8M85.1 101.6h3.8M85.1 106.7h3.8"/>
<path d="M85.1 116.8h3.8M85.1 109.2h3.8M85.1 119.4h3.8M85.1 104.1h3.8M85.1 111.8h3.8M196.8 118.1h3.9M201.9 102.9h-5.1v2.5M209.5 102.9h6.4M251.5 118.1h-6.4v7.6h-14M251.5 108h-16.6v7.6h-3.8M251.5 113h-11.5v7.7h-8.9M251.5 115.6h-8.9v7.6h-11.5"/>
<path d="M251.5 105.4h-19.1v7.6h-1.3M251.5 110.5h-14v7.6h-6.4M74.9 127v1.3M196.8 130.8h3.9M196.8 125.7h3.9M196.8 123.2h3.9M231.1 138.4h14v7.7h6.4M231.1 133.4h19.1v7.6h1.3M231.1 135.9h16.5v7.6h3.9M251.5 123.2h-1.3v7.6h-19.1M251.5 120.7h-3.9v7.6h-16.5M266.7 123.2h5.1"/>
<path d="M266.7 120.7h5.1M45.7 149.9v7.6M67.3 151.1h7.6M67.3 157.5h7.6M67.3 149.9v16.5M82.5 151.1h10.2v36.9M82.5 157.5h10.2M195.6 153.7v3.8M200.7 143.5h-5.1v2.6M215.9 156.2v1.3M231.1 151.1h1.3v7.7h19.1M231.1 143.5h8.9v7.6h11.5"/>
<path d="M231.1 141h11.5v7.6h8.9M231.1 148.6h3.8v7.6h16.6M231.1 146.1h6.4v7.6h14M266.7 156.2h5.1M36.8 171.5h20.3M36.8 174h20.3M40.6 160v-2.5h10.2v3.8M40.6 167.6v3.9M50.8 168.9v5.1M74.9 163.8h-5.1v2.6M82.5 163.8h10.2M124.5 165.1h3.8"/>
<path d="M124.5 170.2h3.8M124.5 167.6h3.8M124.5 162.6h3.8M69.8 186.7v1.3"/>
</g>
<path d="M61.6 103.5l1.2 1.2M62.8 103.5l-1.2 1.2M81.9 178.5l1.3 1.2M81.9 170.8l1.3 1.3M83.2 178.5l-1.3 1.2M83.2 170.8l-1.3 1.3M56.5 181l1.3 1.2M57.8 181l-1.3 1.2" fill="none" stroke="#000084" stroke-width=".18"/>
<g fill="#009600" stroke="#009600" stroke-width=".18">
<circle cx="72.4" cy="31.8" r=".46"/>
<circle cx="82.5" cy="31.8" r=".46"/>
<circle cx="91.4" cy="31.8" r=".46"/>
<circle cx="45.7" cy="157.5" r=".46"/>
<circle cx="67.3" cy="151.1" r=".46"/>
<circle cx="67.3" cy="157.5" r=".46"/>
<circle cx="61" cy="77.5" r=".46"/>
<circle cx="53.3" cy="77.5" r=".46"/>
<circle cx="57.1" cy="77.5" r=".46"/>
<circle cx="87.6" cy="91.4" r=".46"/>
<circle cx="72.4" cy="83.8" r=".46"/>
<circle cx="87.6" cy="82.6" r=".46"/>
<circle cx="47" cy="99.1" r=".46"/>
<circle cx="61" cy="63.5" r=".46"/>
<circle cx="68.6" cy="63.5" r=".46"/>
<circle cx="53.3" cy="63.5" r=".46"/>
<circle cx="55.9" cy="41.9" r=".46"/>
<circle cx="55.9" cy="31.8" r=".46"/>
<circle cx="40.6" cy="36.8" r=".46"/>
<circle cx="40.6" cy="171.5" r=".46"/>
<circle cx="92.7" cy="163.8" r=".46"/>
<circle cx="92.7" cy="157.5" r=".46"/>
<circle cx="50.8" cy="174" r=".46"/>
<circle cx="45.7" cy="63.5" r=".46"/>
<circle cx="129.5" cy="31.8" r=".46"/>
<circle cx="110.5" cy="41.9" r=".46"/>
<circle cx="115.6" cy="91.4" r=".46"/>
<circle cx="40.6" cy="99.1" r=".46"/>
<circle cx="33" cy="96.5" r=".46"/>
<circle cx="26.7" cy="96.5" r=".46"/>
<circle cx="40.6" cy="114.3" r=".46"/>
<circle cx="26.7" cy="114.3" r=".46"/>
<circle cx="215.9" cy="102.9" r=".46"/>
<circle cx="215.9" cy="27.9" r=".46"/>
<circle cx="271.8" cy="81.3" r=".46"/>
<circle cx="271.8" cy="48.3" r=".46"/>
<circle cx="271.8" cy="83.8" r=".46"/>
<circle cx="271.8" cy="45.7" r=".46"/>
<circle cx="271.8" cy="156.2" r=".46"/>
<circle cx="271.8" cy="120.7" r=".46"/>
<circle cx="271.8" cy="123.2" r=".46"/>
</g>
<g font-size="2.8" fill="#840000">
<text x="178" y="190.9">Title:</text>
<text x="187.7" y="190.9">Digital</text>
<text x="199.7" y="190.9">Clock</text>
</g>
<g font-size="2.1" fill="#840000">
<text x="178" y="184">Sheet:</text>
<text x="178" y="181.2">Richi</text>
<text x="178" y="186.7">File:</text>
<text x="184.1" y="186.7">Digital_Clock.kicad_sch</text>
<text x="178" y="196.9">KiCad</text>
<text x="178" y="194.1">Size:</text>
<text x="184.7" y="194.1">A4</text>
<text x="185.7" y="196.9">E.D.A.</text>
<text x="193.3" y="196.9">8.0.4</text>
<text x="200" y="194.1">Date:</text>
<text x="207" y="194.1">2023-12-16</text>
<text x="263" y="194.3">Rev:</text>
<text x="263" y="196.9">Id:</text>
<text x="267.1" y="196.9">1/1</text>
</g>
<g font-size="1.8" fill="#840000">
<text x="35" y="11.9">1</text>
<text x="85" y="11.9">2</text>
<text x="135" y="11.9">3</text>
<text x="185" y="11.9">4</text>
<text x="235" y="11.9">5</text>
<text x="285" y="11.9">6</text>
<text x="10.3" y="35.9">A</text>
<text x="285.3" y="35.9">A</text>
<text x="181.8" y="46.7">TLC59283_SIN</text>
<text x="179.1" y="51.8">TLC59283-1_LAT</text>
<text x="180.2" y="49.2">TLC59283_SCLK</text>
<text x="176.2" y="56.8">TLC59283-1_BLANK</text>
<text x="10.3" y="85.9">B</text>
<text x="285.3" y="85.9">B</text>
<text x="90.3" y="94.9">TLC59283-2_BLANK</text>
<text x="90.3" y="97.5">TLC59283-1_BLANK</text>
<text x="90.3" y="100">TLC59283-2_LAT</text>
<text x="90.3" y="107.6">TLC59283_SOUT</text>
<text x="90.3" y="102.6">TLC59283-1_LAT</text>
<text x="90.3" y="105.1">TLC59283_SCLK</text>
<text x="90.3" y="110.2">TLC59283_SIN</text>
<text x="90.3" y="112.7">DS3231_SCL</text>
<text x="90.3" y="117.8">SWDIO</text>
<text x="90.3" y="115.3">DS3231_SDA</text>
<text x="180.1" y="119.1">TLC59283_SOUT</text>
<text x="90.3" y="120.3">SWCLK</text>
<text x="180.2" y="124.1">TLC59283_SCLK</text>
<text x="176.2" y="131.8">TLC59283-2_BLANK</text>
<text x="179.1" y="126.7">TLC59283-2_LAT</text>
<text x="10.3" y="135.9">C</text>
<text x="285.3" y="135.9">C</text>
<text x="116.6" y="163.5">SWCLK</text>
<text x="117" y="166.1">SWDIO</text>
<text x="23.4" y="172.4">DS3231_SCL</text>
<text x="117.1" y="171.1">+3.3V</text>
<text x="117.7" y="168.6">GNDD</text>
<text x="23.3" y="174.9">DS3231_SDA</text>
<text x="10.3" y="185.9">D</text>
<text x="285.3" y="185.9">D</text>
<text x="35" y="199.9">1</text>
<text x="85" y="199.9">2</text>
<text x="135" y="199.9">3</text>
<text x="185" y="199.9">4</text>
<text x="235" y="199.9">5</text>
<text x="285" y="199.9">6</text>
</g>
<g font-size="1.8" fill="#0000c2">
<text x="171.4" y="16.3">DISPLAYS</text>
<text x="181.7" y="16.3">AND</text>
<text x="186.9" y="16.3">DRIVERS</text>
<text x="21.6" y="18.8">POWER</text>
<text x="29.5" y="18.8">SUPPLY</text>
<text x="48.3" y="18.8">Max.</text>
<text x="60.2" y="18.8">530mA,</text>
<text x="87.4" y="18.8">segmenty.</text>
<text x="105.6" y="18.8">max.</text>
<text x="111.3" y="18.8">400mA.</text>
<text x="37.4" y="31.5">1 +5V</text>
<text x="21.6" y="56.9">MCU</text>
<text x="182.9" y="67.1">3K3</text>
<text x="187.7" y="67.1">=</text>
<text x="190.5" y="67.1">16mA</text>
<text x="21.6" y="142">DS3231M</text>
<text x="31.8" y="142">REAL TIME</text>
<text x="43.5" y="142">CLOCK</text>
<text x="182.9" y="142">3K3</text>
<text x="187.7" y="142">=</text>
<text x="190.5" y="142">16mA</text>
<text x="114.3" y="157.2">PROGRAMMING CONNECTOR</text>
</g>
<g font-size="1.8" fill="#006464">
<text x="80.5" y="22.5">+5V</text>
<text x="136.8" y="22.5">+3.3V</text>
<text x="213" y="19.9">+3.3V</text>
<text x="251" y="23.7">LSD150BAG-101</text>
<text x="257.7" y="21.2">U6</text>
<text x="269.7" y="19.9">+5V</text>
<text x="22.6" y="28.8">Barrel_Jack_Switch</text>
<text x="30.6" y="26.3">J1</text>
<text x="44.3" y="28.8">SN050-08</text>
<text x="48.3" y="26.3">F1</text>
<text x="105.4" y="27.5">HT7533-1</text>
<text x="109.1" y="25">U3</text>
<text x="207.8" y="27.5">100nF</text>
<text x="208.9" y="25">C14</text>
<text x="76.2" y="35.5">C8</text>
<text x="95.3" y="35.5">C11</text>
<text x="105.9" y="32.6">VIN</text>
<text x="110.1" y="32.6">VOUT</text>
<text x="133.4" y="35.5">C13</text>
<text x="194.2" y="35.2">GNDD</text>
<text x="217.2" y="33.9">TLC59283DBQR</text>
<text x="217.2" y="31.3">U4</text>
<text x="254.5" y="33.9">B</text>
<text x="254.5" y="31.3">A</text>
<text x="58.4" y="36.4">D1</text>
<text x="58.4" y="39">P4SMAJ5.0A</text>
<text x="76.2" y="38.1">100uF/10V</text>
<text x="95.3" y="38.1">10uF/16V</text>
<text x="111.4" y="36.3" transform="rotate(-90 111.4 36.3)">GND</text>
<text x="133.4" y="38.1">10uF/16V</text>
<text x="216.8" y="39.9" transform="rotate(-90 216.8 39.9)">VCC</text>
<text x="223.1" y="39">OUT0</text>
<text x="223.1" y="41.5">OUT1</text>
<text x="254.5" y="41.5">E</text>
<text x="254.5" y="39">D</text>
<text x="254.5" y="36.4">C</text>
<text x="53.2" y="47.9">GNDD</text>
<text x="107.8" y="47.9">GNDD</text>
<text x="203.7" y="46.6">SIN</text>
<text x="203.7" y="44">SOUT</text>
<text x="223.1" y="44">OUT2</text>
<text x="223.1" y="46.6">OUT3</text>
<text x="254.5" y="46.6">G</text>
<text x="254.5" y="44">F</text>
<text x="261.1" y="46.6">CA</text>
<text x="203.7" y="49.1">SCLK</text>
<text x="203.7" y="51.7">LAT</text>
<text x="223.1" y="51.7">OUT5</text>
<text x="223.1" y="49.1">OUT4</text>
<text x="254.5" y="49.1">DP</text>
<text x="261.1" y="49.1">CA</text>
<text x="42.8" y="56.7">+3.3V</text>
<text x="203.7" y="56.7">BLANK</text>
<text x="223.1" y="54.2">OUT6</text>
<text x="223.1" y="56.7">OUT7</text>
<text x="223.1" y="59.3">OUT8</text>
<text x="251" y="59.3">LSD150BAG-101</text>
<text x="257.7" y="56.7">U7</text>
<text x="84.7" y="65.6">+3.3V</text>
<text x="221.8" y="64.4">OUT10</text>
<text x="223.1" y="61.8">OUT9</text>
<text x="42.8" y="69.9" transform="rotate(-90 42.8 69.9)">C2</text>
<text x="45.3" y="71" transform="rotate(-90 45.3 71)">10uF</text>
<text x="50.4" y="69.9" transform="rotate(-90 50.4 69.9)">C4</text>
<text x="52.9" y="70.4" transform="rotate(-90 52.9 70.4)">1uF</text>
<text x="58" y="68.7" transform="rotate(-90 58 68.7)">C6</text>
<text x="60.6" y="70.3" transform="rotate(-90 60.6 70.3)">100nF</text>
<text x="65.6" y="68.7" transform="rotate(-90 65.6 68.7)">C7</text>
<text x="68.2" y="70.3" transform="rotate(-90 68.2 70.3)">100nF</text>
<text x="203.7" y="69.4">I-REF</text>
<text x="221.8" y="66.9">OUT11</text>
<text x="221.8" y="69.4">OUT12</text>
<text x="221.8" y="72">OUT13</text>
<text x="254.5" y="72">C</text>
<text x="254.5" y="69.4">B</text>
<text x="254.5" y="66.9">A</text>
<text x="90.2" y="74.5">R6</text>
<text x="90.2" y="77.1">20K</text>
<text x="198.1" y="74.5">R7</text>
<text x="198.1" y="77.1">3K3</text>
<text x="221.8" y="74.5">OUT14</text>
<text x="221.8" y="77.1">OUT15</text>
<text x="254.5" y="77.1">E</text>
<text x="254.5" y="74.5">D</text>
<text x="23.7" y="80.9">+3.3V</text>
<text x="37.7" y="80.9">+3.3V</text>
<text x="54.5" y="83.4">GNDD</text>
<text x="102.4" y="82.1">100nF</text>
<text x="103.5" y="79.6">C12</text>
<text x="216.8" y="78.2" transform="rotate(-90 216.8 78.2)">GND</text>
<text x="254.5" y="82.1">G</text>
<text x="254.5" y="79.6">F</text>
<text x="261.1" y="82.1">CA</text>
<text x="29.2" y="89.8">R1</text>
<text x="43.2" y="89.8">R2</text>
<text x="52" y="88.5">C5</text>
<text x="102.1" y="87.2">SW3</text>
<text x="102.5" y="89.8">Set</text>
<text x="192.9" y="87.2">GNDD</text>
<text x="213.2" y="87.2">GNDD</text>
<text x="254.5" y="84.7">DP</text>
<text x="261.1" y="84.7">CA</text>
<text x="29.2" y="92.3">20K</text>
<text x="43.2" y="92.3">20K</text>
<text x="65.3" y="92.3">NRST</text>
<text x="73.3" y="93.2" transform="rotate(-90 73.3 93.2)">VDD</text>
<text x="75.8" y="94.3" transform="rotate(-90 75.8 94.3)">VDDA</text>
<text x="78.3" y="92.3">PA0</text>
<text x="78.3" y="94.8">PA1</text>
<text x="213" y="94.8">+3.3V</text>
<text x="65.3" y="97.4">PC14</text>
<text x="65.3" y="99.9">PC15</text>
<text x="78.3" y="97.4">PA2</text>
<text x="78.3" y="99.9">PA3</text>
<text x="112.9" y="97.4">GNDD</text>
<text x="208.9" y="99.9">C15</text>
<text x="251" y="98.7">LSD150BAG-101</text>
<text x="257.7" y="96.1">U8</text>
<text x="23.7" y="103.1" transform="rotate(-90 23.7 103.1)">SW1</text>
<text x="26.3" y="103" transform="rotate(-90 26.3 103)">Up</text>
<text x="30.1" y="104.2" transform="rotate(-90 30.1 104.2)">C1</text>
<text x="32.6" y="105.9" transform="rotate(-90 32.6 105.9)">100nF</text>
<text x="37.7" y="103.1" transform="rotate(-90 37.7 103.1)">SW2</text>
<text x="40.2" y="104.2" transform="rotate(-90 40.2 104.2)">Down</text>
<text x="44" y="104.2" transform="rotate(-90 44 104.2)">C3</text>
<text x="46.6" y="105.9" transform="rotate(-90 46.6 105.9)">100nF</text>
<text x="65.3" y="107.5">PB9</text>
<text x="65.3" y="105">PB1</text>
<text x="78.3" y="102.5">PA4</text>
<text x="78.3" y="105">PA5</text>
<text x="78.3" y="107.5">PA6</text>
<text x="207.8" y="102.5">100nF</text>
<text x="217.2" y="106.3">U5</text>
<text x="254.5" y="106.3">A</text>
<text x="59.7" y="112.6">R5</text>
<text x="78.3" y="110.1">PA7</text>
<text x="78.3" y="112.6">PA9</text>
<text x="194.2" y="110.1">GNDD</text>
<text x="217.2" y="108.8">TLC59283DBQR</text>
<text x="223.1" y="113.9">OUT0</text>
<text x="254.5" y="113.9">D</text>
<text x="254.5" y="111.4">C</text>
<text x="254.5" y="108.8">B</text>
<text x="59.7" y="115.2">10K</text>
<text x="77.1" y="115.2">PA10</text>
<text x="77.1" y="117.7">PA13</text>
<text x="203.7" y="119">SOUT</text>
<text x="216.8" y="114.8" transform="rotate(-90 216.8 114.8)">VCC</text>
<text x="223.1" y="116.4">OUT1</text>
<text x="223.1" y="119">OUT2</text>
<text x="254.5" y="116.4">E</text>
<text x="254.5" y="119">F</text>
<text x="75.8" y="124" transform="rotate(-90 75.8 124)">VSS</text>
<text x="77.1" y="120.2">PA14</text>
<text x="203.7" y="121.5">SIN</text>
<text x="203.7" y="124.1">SCLK</text>
<text x="223.1" y="121.5">OUT3</text>
<text x="223.1" y="124.1">OUT4</text>
<text x="254.5" y="121.5">G</text>
<text x="254.5" y="124.1">DP</text>
<text x="261.1" y="124.1">CA</text>
<text x="261.1" y="121.5">CA</text>
<text x="80" y="130.4">STM32L031F6Px</text>
<text x="80" y="127.9">U2</text>
<text x="203.7" y="131.7">BLANK</text>
<text x="203.7" y="126.6">LAT</text>
<text x="223.1" y="126.6">OUT5</text>
<text x="223.1" y="129.1">OUT6</text>
<text x="223.1" y="131.7">OUT7</text>
<text x="257.7" y="131.7">U9</text>
<text x="24" y="132.9">GNDD</text>
<text x="38" y="132.9">GNDD</text>
<text x="48.1" y="132.9">GNDD GNDD</text>
<text x="72.3" y="132.9">GNDD</text>
<text x="223.1" y="134.2">OUT8</text>
<text x="223.1" y="136.8">OUT9</text>
<text x="251" y="134.2">LSD150BAG-101</text>
<text x="221.8" y="139.3">OUT10</text>
<text x="221.8" y="141.8">OUT11</text>
<text x="254.5" y="141.8">A</text>
<text x="42.8" y="145.6">+3.3V</text>
<text x="64.4" y="145.6">+3.3V</text>
<text x="81.2" y="148.2">C9</text>
<text x="198.1" y="149.5">R8</text>
<text x="203.7" y="144.4">I-REF</text>
<text x="221.8" y="144.4">OUT12</text>
<text x="221.8" y="146.9">OUT13</text>
<text x="221.8" y="149.5">OUT14</text>
<text x="254.5" y="149.5">D</text>
<text x="254.5" y="146.9">C</text>
<text x="254.5" y="144.4">B</text>
<text x="80.7" y="150.7">1uF</text>
<text x="81.9" y="154.5">C10</text>
<text x="198.1" y="152">3K3</text>
<text x="216.8" y="153.2" transform="rotate(-90 216.8 153.2)">GND</text>
<text x="221.8" y="152">OUT15</text>
<text x="254.5" y="152">E</text>
<text x="254.5" y="154.5">F</text>
<text x="80.8" y="157.1">100nF</text>
<text x="84.5" y="160.9">BT1</text>
<text x="254.5" y="157.1">G</text>
<text x="254.5" y="159.6">DP</text>
<text x="261.1" y="159.6">CA</text>
<text x="261.1" y="157.1">CA</text>
<text x="43.2" y="163.4">R3</text>
<text x="43.2" y="166">10K</text>
<text x="53.3" y="164.7">R4</text>
<text x="53.3" y="167.2">10K</text>
<text x="80.9" y="163.4">3V</text>
<text x="84.4" y="163.4">CR2032</text>
<text x="135.9" y="166">J2</text>
<text x="192.9" y="162.2">GNDD</text>
<text x="213.2" y="162.2">GNDD</text>
<text x="60.2" y="172.3">SCL</text>
<text x="68.2" y="173.2" transform="rotate(-90 68.2 173.2)">VCC</text>
<text x="73.1" y="172.3">32KHZ</text>
<text x="135.9" y="168.5">Programming</text>
<text x="149.6" y="168.5">Connector</text>
<text x="60.2" y="174.9">SDA</text>
<text x="70.7" y="174" transform="rotate(-90 70.7 174)">VBAT</text>
<text x="71.1" y="179.9">~{INT}/SQW</text>
<text x="60.2" y="182.5">~{RST}</text>
<text x="70.7" y="183.6" transform="rotate(-90 70.7 183.6)">GND</text>
<text x="72.1" y="187.6">U1</text>
<text x="72.1" y="190.1">DS3231M</text>
<text x="67.2" y="192.6">GNDD</text>
<text x="90" y="192.6">GNDD</text>
</g>
<g font-size="1.8" fill="#a90000">
<text x="37.4" y="34">3</text>
<text x="103.4" y="31.5">2</text>
<text x="116.1" y="31.5">3</text>
<text x="215.6" y="35.6" transform="rotate(-90 215.6 35.6)">24</text>
<text x="252" y="35.3">4</text>
<text x="252" y="32.8">6</text>
<text x="252" y="30.2">7</text>
<text x="37.4" y="36.6">2</text>
<text x="110.2" y="38.8" transform="rotate(-90 110.2 38.8)">1</text>
<text x="229.2" y="37.8">5</text>
<text x="229.2" y="40.4">6</text>
<text x="252" y="40.4">2</text>
<text x="252" y="37.8">3</text>
<text x="200.6" y="42.9">22</text>
<text x="201.2" y="45.5">2</text>
<text x="229.2" y="42.9">7</text>
<text x="229.2" y="45.5">8</text>
<text x="251.4" y="45.5">10</text>
<text x="252" y="42.9">9</text>
<text x="264.7" y="45.5">5</text>
<text x="201.2" y="48">3</text>
<text x="201.2" y="50.5">4</text>
<text x="228.6" y="50.5">10</text>
<text x="228.6" y="53.1">11</text>
<text x="229.2" y="48">9</text>
<text x="252" y="48">8</text>
<text x="264.7" y="48">1</text>
<text x="200.6" y="55.6">21</text>
<text x="228.6" y="55.6">12</text>
<text x="228.6" y="58.2">13</text>
<text x="228.6" y="60.7">14</text>
<text x="228.6" y="63.2">15</text>
<text x="228.6" y="65.8">16</text>
<text x="252" y="65.8">7</text>
<text x="200.6" y="68.3">23</text>
<text x="228.6" y="68.3">17</text>
<text x="228.6" y="70.9">18</text>
<text x="252" y="70.9">4</text>
<text x="252" y="68.3">6</text>
<text x="228.6" y="73.4">19</text>
<text x="228.6" y="75.9">20</text>
<text x="252" y="75.9">2</text>
<text x="252" y="73.4">3</text>
<text x="215.6" y="80.7" transform="rotate(-90 215.6 80.7)">1</text>
<text x="251.4" y="81">10</text>
<text x="252" y="83.6">8</text>
<text x="252" y="78.5">9</text>
<text x="264.7" y="83.6">1</text>
<text x="264.7" y="81">5</text>
<text x="72.1" y="88.9" transform="rotate(-90 72.1 88.9)">16</text>
<text x="74.7" y="88.3" transform="rotate(-90 74.7 88.3)">5</text>
<text x="62.8" y="91.2">4</text>
<text x="83.1" y="91.2">6</text>
<text x="83.1" y="93.7">7</text>
<text x="62.8" y="96.3">2</text>
<text x="62.8" y="98.8">3</text>
<text x="82.5" y="101.3">10</text>
<text x="83.1" y="96.3">8</text>
<text x="83.1" y="98.8">9</text>
<text x="62.2" y="103.9">14</text>
<text x="62.8" y="106.4">1</text>
<text x="82.5" y="103.9">11</text>
<text x="82.5" y="106.4">12</text>
<text x="252" y="107.7">6</text>
<text x="252" y="105.2">7</text>
<text x="82.5" y="109">13</text>
<text x="82.5" y="111.5">17</text>
<text x="215.6" y="110.5" transform="rotate(-90 215.6 110.5)">24</text>
<text x="229.2" y="112.8">5</text>
<text x="252" y="112.8">3</text>
<text x="252" y="110.2">4</text>
<text x="82.5" y="114">18</text>
<text x="82.5" y="116.6">19</text>
<text x="82.5" y="119.1">20</text>
<text x="200.6" y="117.9">22</text>
<text x="229.2" y="115.3">6</text>
<text x="229.2" y="117.9">7</text>
<text x="252" y="115.3">2</text>
<text x="252" y="117.9">9</text>
<text x="201.2" y="120.4">2</text>
<text x="201.2" y="122.9">3</text>
<text x="201.2" y="125.5">4</text>
<text x="228.6" y="125.5">10</text>
<text x="229.2" y="120.4">8</text>
<text x="229.2" y="122.9">9</text>
<text x="251.4" y="120.4">10</text>
<text x="252" y="122.9">8</text>
<text x="264.7" y="122.9">1</text>
<text x="264.7" y="120.4">5</text>
<text x="74.7" y="127" transform="rotate(-90 74.7 127)">15</text>
<text x="200.6" y="130.6">21</text>
<text x="228.6" y="128">11</text>
<text x="228.6" y="130.6">12</text>
<text x="228.6" y="133.1">13</text>
<text x="228.6" y="135.6">14</text>
<text x="200.6" y="143.3">23</text>
<text x="228.6" y="138.2">15</text>
<text x="228.6" y="140.7">16</text>
<text x="228.6" y="143.3">17</text>
<text x="252" y="143.3">6</text>
<text x="252" y="140.7">7</text>
<text x="228.6" y="145.8">18</text>
<text x="228.6" y="148.3">19</text>
<text x="252" y="148.3">3</text>
<text x="252" y="145.8">4</text>
<text x="215.6" y="155.6" transform="rotate(-90 215.6 155.6)">1</text>
<text x="228.6" y="150.9">20</text>
<text x="251.4" y="156">10</text>
<text x="252" y="150.9">2</text>
<text x="252" y="153.4">9</text>
<text x="264.7" y="156">5</text>
<text x="252" y="158.5">8</text>
<text x="264.7" y="158.5">1</text>
<text x="129.5" y="162.3">1</text>
<text x="129.5" y="164.8">2</text>
<text x="129.5" y="167.4">3</text>
<text x="57.1" y="173.7">15</text>
<text x="57.1" y="171.2">16</text>
<text x="67.1" y="168.3" transform="rotate(-90 67.1 168.3)">2</text>
<text x="69.6" y="169" transform="rotate(-90 69.6 169)">14</text>
<text x="80.6" y="171.2">1</text>
<text x="129.5" y="169.9">4</text>
<text x="80.6" y="178.8">3</text>
<text x="57.7" y="181.4">4</text>
<text x="69.6" y="186.7" transform="rotate(-90 69.6 186.7)">13</text>
</g>
<text font-size="1.8" fill="#009600" x="50.3" y="91">100nF</text>
<g font-size=".7" fill="#840000">
<text x="256.1" y="35.5">E</text>
<text x="256.4" y="32.5">F</text>
<text x="258.6" y="33.2">G</text>
<text x="258.9" y="31.7">A</text>
<text x="260.9" y="35.5">C</text>
<text x="261.2" y="32.5">B</text>
<text x="258.4" y="36.3">D</text>
<text x="262" y="37.1">DP</text>
<text x="256.1" y="71.1">E</text>
<text x="256.4" y="68">F</text>
<text x="258.4" y="71.9">D</text>
<text x="258.6" y="68.8">G</text>
<text x="258.9" y="67.3">A</text>
<text x="260.9" y="71.1">C</text>
<text x="261.2" y="68">B</text>
<text x="262" y="72.6">DP</text>
<text x="256.4" y="107.4">F</text>
<text x="258.9" y="106.7">A</text>
<text x="261.2" y="107.4">B</text>
<text x="256.1" y="110.5">E</text>
<text x="258.4" y="111.2">D</text>
<text x="258.6" y="108.2">G</text>
<text x="260.9" y="110.5">C</text>
<text x="262" y="112">DP</text>
<text x="256.4" y="143">F</text>
<text x="258.6" y="143.7">G</text>
<text x="258.9" y="142.2">A</text>
<text x="261.2" y="143">B</text>
<text x="256.1" y="146">E</text>
<text x="258.4" y="146.8">D</text>
<text x="260.9" y="146">C</text>
<text x="262" y="147.5">DP</text>
</g>
</svg>
